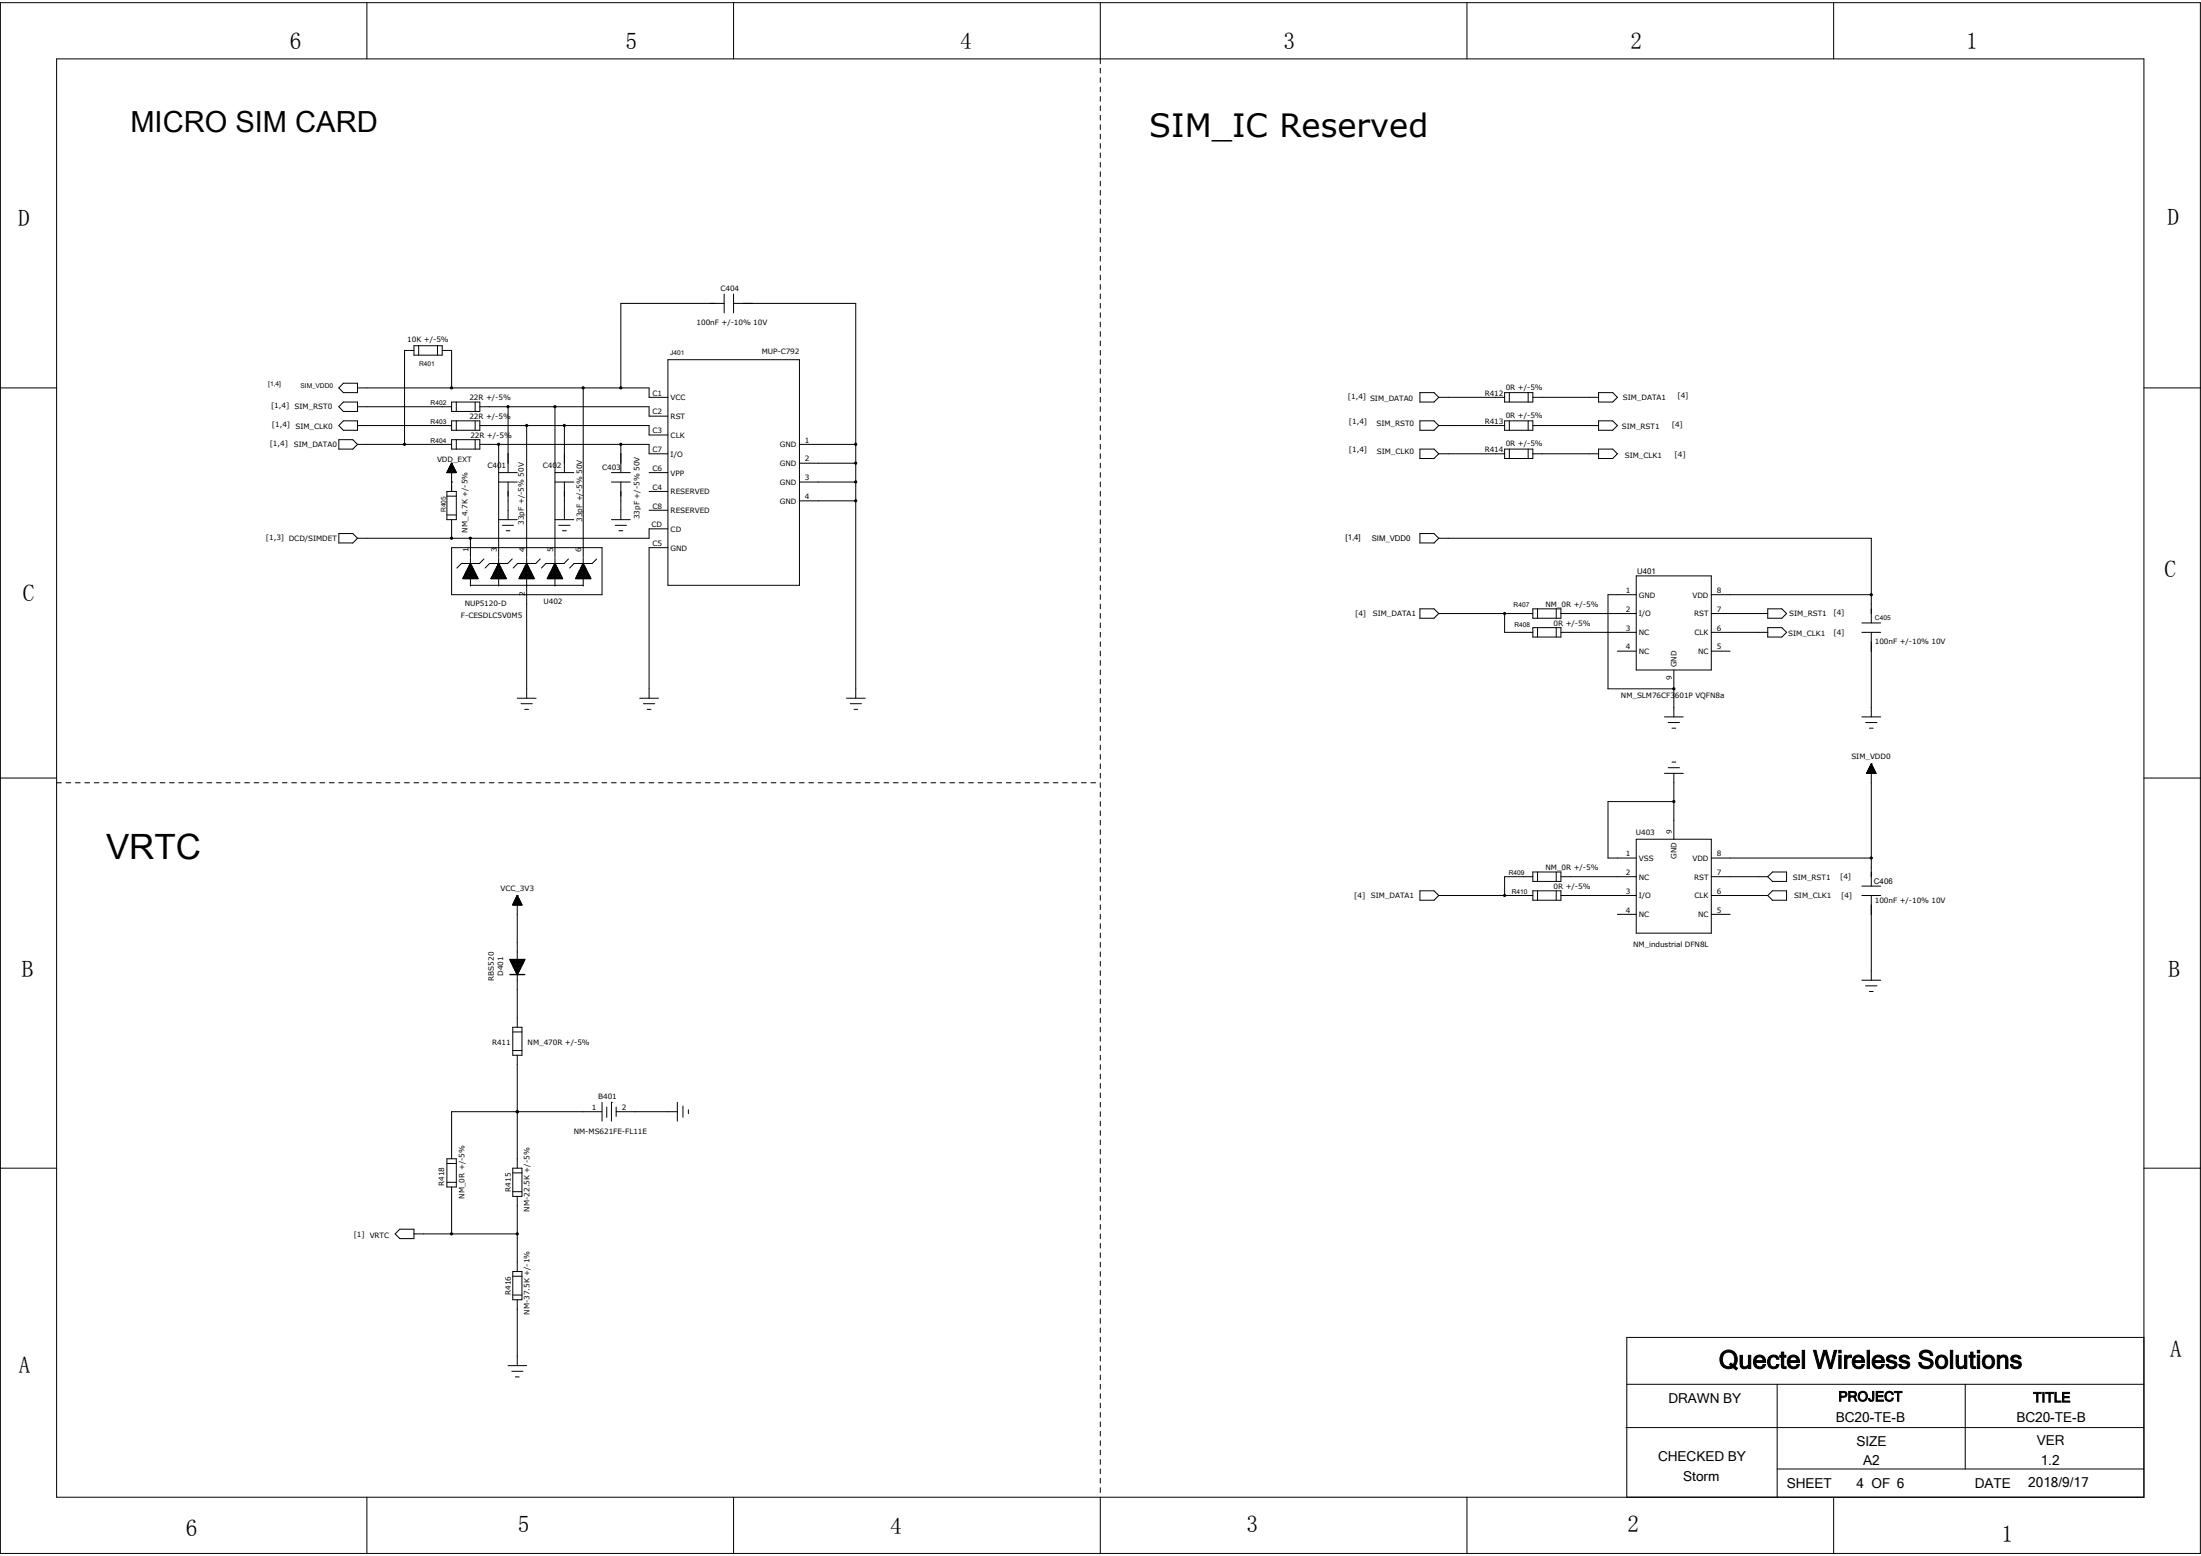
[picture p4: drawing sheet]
<svg xmlns="http://www.w3.org/2000/svg" width="297mm" height="210mm" viewBox="0 0 297 210" stroke-linecap="round" stroke-linejoin="round" font-family="sans-serif">
<g fill="none" stroke="#000" stroke-width=".13">
<path d="M.1 .4h296.8v209.3h-296.8zM7.6 7.9h281.7v194.2h-281.7zM49.5 .4v7.5M99 .4v7.5M148.5 .4v8.2M148.5 9.2v.7M148.5 10.5v.6M148.5 11.8v.6M148.5 13v.7M148.5 14.3v.6M148.5 15.6v.6M148.5 16.8v.7"/>
<path d="M148.5 18.1v.6M148.5 19.4v.6M198 .4v7.5M247.4 .4v7.5M97.7 39.7v2.5M99 39.7v2.5M148.5 20.6v.7M148.5 21.9v.7M148.5 23.2v.6M148.5 24.5v.6M148.5 25.7v.6M148.5 27v.6"/>
<path d="M148.5 28.2v.7M148.5 29.5v.7M148.5 30.8v.6M148.5 32.1v.6M148.5 33.3v.7M148.5 34.6v.6M148.5 35.9v.6M148.5 37.1v.7M148.5 38.4v.6M148.5 39.7v.6M.1 52.4h7.5M45.7 59.3h1.9l.6 .7-.6 .6h-1.9z"/>
<path d="M46.3 54.3h1.9v1.2h-1.9l-.6-.6zM46.3 56.8h1.9v1.3h-1.9l-.6-.7zM46.3 51.7h1.9v1.3h-1.9l-.6-.6zM48.2 52.4h39.4v1.2h2.5M48.2 60h12.7M48.2 54.9h12.7M48.2 57.4h12.7M55.9 46.7h3.8v1.2h-3.8zM55.9 47.3h-1.3v12.7M56.5 46.7v1.2M59 46.7v1.2M59.7 47.3h1.2v5.1"/>
<path d="M60.9 54.3h3.8v1.2h-3.8zM60.9 56.8h3.8v1.3h-3.8zM60.9 59.3h3.8v1.3h-3.8zM61.6 54.3v1.2M61.6 56.8v1.3M61.6 59.3v1.3M64.1 54.3v1.2M64.1 56.8v1.3M64.1 59.3v1.3M64.7 54.9h22.9v1.3h2.5M64.7 57.4h22.9v1.3h2.5M64.7 60h22.9v1.2h2.5"/>
<path d="M67.3 60v15.2M68.6 54.9v8.9M71.1 57.4v17.8M74.9 54.9v20.3M76.2 57.4v6.4M78.7 52.4v22.8M83.8 60v3.8M90.1 48.5h17.8v30.5h-17.8zM97.7 40.9h-13.9v11.5M99 40.9h16.5v53.3M107.9 60h7.6M148.5 40.9v.7"/>
<path d="M148.5 42.2v.7M148.5 43.5v.6M148.5 44.8v.6M148.5 46v.7M148.5 47.3v.6M148.5 48.5v.7M148.5 49.8v.7M148.5 51.1v.6M148.5 52.4v.6M148.5 53.6v.7M148.5 54.9v.6M148.5 56.2v.6"/>
<path d="M148.5 57.4v.7M148.5 58.7v.6M148.5 60v.6M191.6 53h1.9l.6 .6-.6 .7h-1.9zM191.6 56.8h1.9l.6 .6-.6 .7h-1.9zM194.1 53.6h8.9M194.1 57.4h8.9M203 53h3.8v1.3h-3.8zM203 56.8h3.8v1.3h-3.8zM203.7 53v1.3M203.7 56.8v1.3M206.2 53v1.3"/>
<path d="M206.2 56.8v1.3M206.8 53.6h8.9M206.8 57.4h8.9M215.7 53h1.9l.6 .6-.6 .7h-1.9zM215.7 56.8h1.9l.6 .6-.6 .7h-1.9zM289.3 52.4h7.6M45.7 72h1.9l.6 .6-.6 .7h-1.9zM60.3 66.3h1.3v3.8h-1.3zM60.3 69.5h1.3M60.3 67h1.3M60.3 63.7v.1M60.3 63.7l1.2 .1"/>
<path d="M60.4 63.7h1.1M60.4 63.6h1.1v.2M60.4 63.5h1v.3M60.4 63.5v.3M60.5 63.5h.9M60.5 63.8v-.4h.9v.4M60.5 63.4h.9M60.5 63.3h.8v.5M60.5 63.3v.5M60.6 63.3h.7M60.6 63.2h.7v.6M60.6 63.2v.6"/>
<path d="M60.6 63.2h.7M60.6 63.1h.6v.7M60.6 63.1v.7M60.7 63.1h.5M60.7 63h.5v.8M60.7 63v.8M60.7 63h.5M60.7 62.9h.4v.9M60.7 62.9v.9M60.8 62.9h.3M60.8 62.8h.3v1M60.8 62.8v1"/>
<path d="M60.8 62.8h.3M60.8 62.7h.2v1.1M60.8 62.7v1.1M60.9 62.7h.1M60.9 62.6h.1v1.2M60.9 62.5h.1M60.9 65.1h.1M60.9 73.9h20.3v6.4h-20.3zM60.9 62.5l.7 1.3h-1.3M60.9 62.5v3.8M60.9 70.1v2.5M60.9 62.5l-.6 1.3"/>
<path d="M61 62.6l-.1 1.2M61.5 63.6h-1.1v.2M63.5 72.6h.1M63.5 79h15.2M63.5 72.6v2.6M63.5 75.3v.8M63.5 78.1v1M65.3 75.4l-.6 .7h-2.4l-.7 .6M67.3 63.8h2.5M67.3 65.1h2.5M67.3 75.3v.8M67.3 78.1v1"/>
<path d="M67.3 70.1h2.5M67.8 70.9h1.5M68.3 71.6h.5M68.6 65.1v5M69.1 75.4l-.6 .7h-2.4l-.6 .6M71.1 75.3v.8M71.1 78.1v16.1M72.9 75.4l-.6 .7h-2.5l-.6 .6M74.9 63.8h2.5M74.9 65.1h2.5M74.9 75.3v.8M74.9 78.1v1"/>
<path d="M74.9 70.1h2.5M75.4 70.9h1.5M75.9 71.6h.5M76.2 65.1v5M76.7 75.4l-.6 .7h-2.4l-.6 .6M78.7 75.3v.8M78.7 78.1v1M80.5 75.4l-.6 .7h-2.4l-.6 .6M82.5 63.8h2.5M82.5 65.1h2.5M82.5 70.1h2.5M83 70.9h1.5"/>
<path d="M83.5 71.6h.5M83.8 65.1v5M87.6 63.8h2.5M87.6 66.3h2.5M87.6 68.9h2.5M90.1 73.9h-2.5v20.3M90.1 71.4h-2.5v1.2h-39.4M107.9 67.6h7.6M107.9 62.5h7.6M107.9 65.1h7.6M148.5 61.2v.7M148.5 62.5v.7"/>
<path d="M148.5 63.8v.6M148.5 65.1v.6M148.5 66.3v.7M148.5 67.6v.6M148.5 68.9v.6M148.5 70.1v.7M148.5 71.4v.6M148.5 72.6v.7M148.5 73.9v.6M148.5 75.2v.6M148.5 76.5v.6M148.5 77.7v.7"/>
<path d="M148.5 79v.6M191.6 60.6h1.9l.6 .6-.6 .7h-1.9zM191.6 72h1.9l.6 .6-.6 .7h-1.9zM194.1 72.6h58.4v11.5M194.1 61.2h8.9M203 60.6h3.8v1.3h-3.8zM203.7 60.6v1.3M206.2 60.6v1.3M206.8 61.2h8.9M215.7 60.6h1.9l.6 .6-.6 .7h-1.9zM220.8 77.7h10.1v12.7h-10.1zM69.8 94.2h2.5"/>
<path d="M70.3 95h1.5M70.8 95.7h.5M86.3 94.2h2.6M86.8 95h1.5M87.3 95.7h.5M114.2 94.2h2.5M114.7 95h1.5M115.2 95.7h.5M148.5 80.3v.6M148.5 81.5v.7M148.5 82.8v.6M148.5 84.1v.6"/>
<path d="M148.5 85.3v.7M148.5 86.6v.6M148.5 87.9v.6M148.5 89.2v.6M148.5 90.4v.7M148.5 91.7v.6M148.5 93v.6M148.5 94.2v.6M148.5 95.5v.6M148.5 96.8v.6M148.5 98v.7M148.5 99.3v.6"/>
<path d="M191.6 82.2h1.9l.6 .6-.6 .6h-1.9zM194.1 82.8h12.7M203 82.8v2.5h3.8M206.8 82.2h3.8v1.2h-3.8zM206.8 84.7h3.8v1.3h-3.8zM207.5 82.2v1.2M207.5 84.7v1.3M210 82.2v1.2M210 84.7v1.3M210.6 82.8h10.2M210.6 85.3h10.2M218.2 87.9h2.6"/>
<path d="M220.8 80.3h-3.8v12.7h8.9M224.6 96.8h2.5M225.1 97.5h1.5M225.6 98.3h.5M225.9 93h.1M225.9 90.4v6.4M230.9 80.3h21.6M230.9 82.8h7.6M230.9 85.3h7.6M230.9 87.9h2.6M238.5 84.7h1.9l.7 .6-.7 .7h-1.9zM238.5 82.2h1.9l.7 .6-.7 .6h-1.9z"/>
<path d="M251.2 85.3h2.6M251.2 84.1h2.6M251.2 96.8h2.6M251.7 97.5h1.6M252.3 98.3h.5M252.5 85.3v11.5M.1 105h7.5M7.6 105.6h.7M8.9 105.6h.6M10.2 105.6h.6M11.5 105.6h.6M12.7 105.6h.7"/>
<path d="M14 105.6h.6M15.3 105.6h.6M16.5 105.6h.7M17.8 105.6h.6M19.1 105.6h.6M20.3 105.6h.7M21.6 105.6h.6M22.9 105.6h.6M24.1 105.6h.7M25.4 105.6h.6M26.7 105.6h.6M27.9 105.6h.7"/>
<path d="M29.2 105.6h.6M30.5 105.6h.6M31.7 105.6h.7M33 105.6h.7M34.3 105.6h.6M35.6 105.6h.6M36.8 105.6h.7M38.1 105.6h.6M39.4 105.6h.6M40.6 105.6h.7M41.9 105.6h.6M43.2 105.6h.6"/>
<path d="M44.4 105.6h.7M45.7 105.6h.6M47 105.6h.6M48.2 105.6h.7M49.5 105.6h.6M50.8 105.6h.6M52 105.6h.7M53.3 105.6h.7M54.6 105.6h.6M55.9 105.6h.6M57.1 105.6h.7M58.4 105.6h.6"/>
<path d="M59.7 105.6h.6M60.9 105.6h.7M62.2 105.6h.6M63.5 105.6h.6M64.7 105.6h.7M66 105.6h.7M67.3 105.6h.6M68.6 105.6h.6M69.8 105.6h.6M71.1 105.6h.6M72.3 105.6h.7M73.6 105.6h.7"/>
<path d="M74.9 105.6h.6M76.2 105.6h.6M77.4 105.6h.7M78.7 105.6h.6M80 105.6h.6M81.2 105.6h.7M82.5 105.6h.6M83.8 105.6h.6M85 105.6h.7M86.3 105.6h.7M87.6 105.6h.6M88.9 105.6h.6"/>
<path d="M90.1 105.6h.7M91.4 105.6h.6M92.6 105.6h.7M93.9 105.6h.6M95.2 105.6h.6M96.4 105.6h.7M97.7 105.6h.7M99 105.6h.6M100.3 105.6h.6M101.5 105.6h.7M102.8 105.6h.6M104.1 105.6h.6"/>
<path d="M105.3 105.6h.7M106.6 105.6h.6M107.9 105.6h.6M109.1 105.6h.7M110.4 105.6h.7M111.7 105.6h.6M113 105.6h.6M114.2 105.6h.7M115.5 105.6h.6M116.7 105.6h.7M118 105.6h.6M119.3 105.6h.6"/>
<path d="M120.6 105.6h.6M121.8 105.6h.7M123.1 105.6h.6M124.4 105.6h.6M125.6 105.6h.7M126.9 105.6h.6M128.2 105.6h.6M129.4 105.6h.7M130.7 105.6h.6M132 105.6h.6M133.3 105.6h.6M134.5 105.6h.7"/>
<path d="M135.8 105.6h.6M137.1 105.6h.6M138.3 105.6h.6M139.6 105.6h.6M140.9 105.6h.6M142.1 105.6h.7M143.4 105.6h.6M144.7 105.6h.6M145.9 105.6h.7M147.2 105.6h.6M148.5 100.6v.6M148.5 101.8v.7"/>
<path d="M148.5 103.1v.6M148.5 104.4v.6M148.5 105.6v.7M148.5 106.9v.6M148.5 108.2v.6M148.5 109.5v.6M148.5 110.7v.7M148.5 112v.6M148.5 113.3v.6M148.5 114.5v.7M148.5 115.8v.6M148.5 117.1v.6"/>
<path d="M148.5 118.3v.7M148.5 119.6v.6M206.8 118.3h-3.8v2.6M206.8 117.7h3.8v1.3h-3.8zM207.5 117.7v1.3M210 117.7v1.3M210.6 118.3h10.2M220.8 113.3h10.1v12.6h-10.1zM224.6 104.4h2.5M225.1 103.6h1.5M225.6 102.8h.5M225.9 104.4v8.9"/>
<path d="M225.9 108.2h-8.9v7.6h3.8M230.9 118.3h7.6M230.9 115.8h21.6M239.2 117.7h1.9v1.3h-1.9l-.7-.7zM251.2 119.6h2.6M251.9 104.4h1.2M251.9 104.3h1.2M252 104.2h1.1v.2M252 104.2v.2M252 104.2h1M252 104.4v-.3h1v.3M252 104.1h1"/>
<path d="M252.1 104.4v-.4h.9v.4M252.1 104h.8M252.1 103.9h.8v.5M252.1 103.9v.5M252.1 103.9h.8M252.2 104.4v-.6h.7v.6M252.2 103.8h.6M252.2 103.7h.6v.7M252.2 103.7v.7M252.2 103.7h.6M252.3 103.6h.5v.8M252.3 103.6v.8"/>
<path d="M252.3 103.6h.4M252.3 103.5h.4v.9M252.3 103.5v.9M252.3 103.5h.4M252.4 103.4h.3v1M252.4 103.3h.2v1.1M252.4 103.3v1.1M252.4 103.3h.2M252.5 103.2h.1v1.2M252.5 103.1h.1M252.5 103.1v16.5M252.5 103.1l.6 1.3h-1.2z"/>
<path d="M252.5 103.2v1.2M252.6 103.4h-.2v1M289.3 105h7.6M69.2 138.6h1.2v3.8h-1.2zM69.2 139.3h1.2M69.2 122.1h1.2M69.2 122v.1M69.2 122h1.2M69.2 122h1.2v.1M69.3 121.9h1M69.3 121.9h1v.2M69.3 121.8v.3"/>
<path d="M69.3 121.8h1M69.3 121.8h1v.3M69.4 121.7h.8M69.4 121.7h.8v.4M69.4 121.6v.5M69.4 121.6h.8M69.4 121.6h.8v.5M69.4 121.5v.6M69.5 121.5h.6M69.5 121.5h.6v.6M69.5 121.4v.7M69.5 121.4h.6"/>
<path d="M69.5 121.4h.6v.7M69.5 121.3v.8M69.6 121.3h.4M69.6 121.3h.4v.8M69.6 121.2v.9M69.6 121.2h.4M69.6 121.2h.4v.9M69.7 121.1h.2v1M69.7 121v1.1M69.7 121h.2M69.8 121v1.1M69.8 120.9h.1"/>
<path d="M69.8 120.9v8.6M69.8 131.5v7.1M69.8 120.9l.6 1.2h-1.2zM69.8 120.9v1.2M69.9 121.1h-.2l-.1 1M148.5 120.9v.6M148.5 122.1v.7M148.5 123.4v.6M148.5 124.7v.6M148.5 125.9v.7M148.5 127.2v.6M148.5 128.5v.6"/>
<path d="M148.5 129.8v.6M148.5 131v.7M148.5 132.3v.6M148.5 133.6v.6M148.5 134.8v.7M148.5 136.1v.6M148.5 137.4v.6M148.5 138.6v.7M148.5 139.9v.6M191.6 120.2h1.9l.6 .7-.6 .6h-1.9zM194.1 120.9h12.7M206.8 120.2h3.8v1.3h-3.8z"/>
<path d="M207.5 120.2v1.3M210 120.2v1.3M210.6 120.9h10.2M218.2 123.4h2.6M230.9 120.9h7.6M230.9 123.4h2.6M239.2 120.2h1.9v1.3h-1.9l-.7-.6zM251.2 120.9h2.6M251.2 132.3h2.6M251.7 133.1h1.6M252.3 133.8h.5M252.5 120.9v11.4"/>
<path d="M.1 157.7h7.5M60.3 156.4h1.3v3.8h-1.3zM60.3 159.6h1.3M60.3 157h1.3M69.2 157.7h1.2v3.8h-1.2zM69.2 141.8h1.2M69.2 158.3h1.2M69.8 150h.1M69.8 142.4v15.3M81.2 150h-20.3v6.4M81.2 148.8v2.5M81.9 149.4v1.4"/>
<path d="M82.5 148.8h.1M82.5 148.8v2.5M83.1 149.4v1.3M83.1 150h8.3M91.4 148.8v2.5M92.2 149.3v1.5M92.9 149.8v.5M148.5 141.1v.7M148.5 142.4v.7M148.5 143.7v.6M148.5 145v.6M148.5 146.2v.7"/>
<path d="M148.5 147.5v.6M148.5 148.8v.6M148.5 150v.7M148.5 151.3v.6M148.5 152.6v.6M148.5 153.8v.7M148.5 155.1v.7M148.5 156.4v.6M148.5 157.7v.6M148.5 158.9v.7M289.3 157.7h7.6M53.3 166.5l.7-.6h1.9v1.3h-1.9z"/>
<path d="M55.9 166.5h13.9M60.9 160.2v6.3M69.2 171.6h1.2v3.8h-1.2zM69.2 160.8h1.2M69.2 174.8h1.2M69.2 172.2h1.2M69.8 161.5v10.1M69.8 175.4v8.9M148.5 160.2v.6M148.5 161.5v.6M148.5 162.7v.7M148.5 164v.6"/>
<path d="M148.5 165.3v.6M148.5 166.5v.7M148.5 167.8v.6M148.5 169.1v.6M148.5 170.3v.7M148.5 171.6v.6M148.5 172.9v.6M148.5 174.1v.7M148.5 175.4v.7M148.5 176.7v.6M148.5 178v.6M148.5 179.2v.7"/>
<path d="M68.6 184.3h2.5M69.1 185.1h1.5M69.5 185.8h.6M148.5 180.5v.6M148.5 181.8v.6M148.5 183v.7M148.5 184.3v.6M148.5 185.6v.6M148.5 186.8v.7M148.5 188.1v.6M148.5 189.4v.6M148.5 190.6v.7"/>
<path d="M148.5 191.9v.6M148.5 193.2v.6M148.5 194.4v.7M148.5 195.7v.7M148.5 197v.6M148.5 198.3v.6M148.5 199.5v.7M219.4 192.7h69.9M219.5 186.8h69.8M239.8 186.8v15.3M239.8 198.3h49.5M265.2 186.8v11.5"/>
<path d="M289.3 180.5h-69.8v21.6M49.5 202.1v7.6M99 202.1v7.6M148.5 200.8v.6M148.5 202.1v7.6M198 202.1v7.6M247.4 202.1v7.6"/>
</g>
<g fill="none" stroke="#000" stroke-width=".18">
<path d="M62.5 78.1h2M62.6 77.9h1.8M62.6 77.9v.2M62.7 77.7h1.6M62.7 77.5h1.5M62.7 77.5v.6M62.8 77.3h1.3M62.9 77.2h1.1M62.9 77.1v1M63 77h.9M63.1 76.8h.8M63.1 76.8v1.3"/>
<path d="M63.2 76.6h.6M63.3 76.5h.4M63.3 76.4v1.7M63.4 76.3h.2M63.4 76.1h.1M63.4 76.1v2M63.5 76.1l1 2h-2zM63.6 76.4v1.7M63.8 76.7v1.4M64 77.1v1M64.2 77.4v.7M64.3 77.8v.3"/>
<path d="M66.3 78.1h2M66.3 78v.1M66.4 77.9h1.8M66.5 77.7h1.6M66.5 77.6v.5M66.5 77.5h1.5M66.7 77.3h1.2M66.7 77.3v.8M66.7 77.2h1.1M66.8 77h.9M66.8 76.9v1.2M66.9 76.8h.8"/>
<path d="M67 76.6h.6M67 76.6v1.5M67.1 76.5h.4M67.2 76.3h.2M67.2 76.2v1.9M67.3 76.1h.1M67.3 76.1l1 2h-2zM67.4 76.2v1.9M67.5 76.6v1.5M67.7 76.9v1.2M67.9 77.3v.8M68.1 77.6v.5"/>
<path d="M68.3 78v.1M70.1 78.1h2M70.2 77.9h1.8M70.2 77.8v.3M70.3 77.7h1.6M70.3 77.5h1.5M70.4 77.4v.7M70.4 77.3h1.3M70.5 77.2h1.1M70.5 77.1v1M70.6 77h.9M70.7 76.8h.7"/>
<path d="M70.7 76.7v1.4M70.8 76.6h.6M70.9 76.5h.4M70.9 76.4v1.7M71 76.3h.2M71 76.1h.1M71.1 76.1l1 2h-2zM71.1 76.1v2M71.2 76.4v1.7M71.4 76.8v1.3M71.6 77.1v1M71.8 77.5v.6"/>
<path d="M72 77.8v.3M73.9 78.1h2M73.9 78v.1M74 77.9h1.8M74.1 77.7h1.6v.4M74.1 77.6v.5M74.1 77.5h1.5M74.3 77.3h1.2M74.3 77.2v.9M74.3 77.2h1.1M74.4 77h.9M74.5 76.9v1.2"/>
<path d="M74.5 76.8h.8M74.6 76.6h.6M74.6 76.5v1.6M74.7 76.5h.4M74.8 76.3h.2M74.8 76.2v1.9M74.9 76.1h.1M74.9 76.1l1 2h-2zM75 76.3v1.8M75.2 76.6v1.5M75.3 77v1.1M75.5 77.3v.8"/>
<path d="M75.9 78v.1M77.7 78.1h2M77.8 77.9h1.8v.2M77.8 77.8v.3M77.9 77.7h1.6M78 77.5h1.4v.6M78 77.4v.7M78.1 77.3h1.2M78.1 77.2h1.1v.9M78.2 77v1.1M78.2 77h1M78.3 76.8h.8v1.3"/>
<path d="M78.4 76.7v1.4M78.4 76.6h.6M78.5 76.5h.4v1.6M78.5 76.3v1.8M78.6 76.3h.2M78.7 76.1v2M78.7 76.1l1 2h-2zM68.8 129.5h2l-1 2zM68.8 131.5h2M68.8 129.6h2M68.9 129.8h1.8M69 129.5v.3"/>
<path d="M69 129.9h1.6M69.1 130.1h1.4M69.1 129.5v.7M69.2 130.3h1.2M69.3 130.5h1M69.3 129.5v1.1M69.3 130.6h1M69.4 130.8h.8M69.5 129.5v1.4M69.5 131h.6M69.6 131.2h.4M69.6 129.5v1.8"/>
<path d="M69.7 131.3h.2M69.8 131.5h.1M69.8 129.5v2M70 129.5v1.6M70.2 129.5v1.3M70.4 129.5v.9M70.5 129.5v.6M70.7 129.5v.2"/>
</g>
<g fill="#000" stroke="#000" stroke-width=".13">
<circle cx="54.6" cy="60" r=".15"/>
<circle cx="60.9" cy="52.3" r=".15"/>
<circle cx="67.3" cy="60" r=".15"/>
<circle cx="68.5" cy="54.9" r=".15"/>
<circle cx="71.1" cy="57.4" r=".15"/>
<circle cx="74.9" cy="54.9" r=".15"/>
<circle cx="76.1" cy="57.4" r=".15"/>
<circle cx="78.7" cy="52.3" r=".15"/>
<circle cx="83.8" cy="60" r=".15"/>
<circle cx="83.8" cy="52.3" r=".15"/>
<circle cx="115.5" cy="60" r=".15"/>
<circle cx="60.9" cy="72.6" r=".15"/>
<circle cx="63.5" cy="72.6" r=".15"/>
<circle cx="115.5" cy="67.6" r=".15"/>
<circle cx="115.5" cy="62.5" r=".15"/>
<circle cx="115.5" cy="65" r=".15"/>
<circle cx="203" cy="82.8" r=".15"/>
<circle cx="225.9" cy="93" r=".15"/>
<circle cx="252.5" cy="80.3" r=".15"/>
<circle cx="225.9" cy="108.2" r=".15"/>
<circle cx="252.5" cy="115.8" r=".15"/>
<circle cx="203" cy="120.8" r=".15"/>
<circle cx="69.8" cy="150" r=".15"/>
<circle cx="60.9" cy="166.5" r=".15"/>
<circle cx="69.8" cy="166.5" r=".15"/>
</g>
<text font-size="4.7" x="14.3" y="115.9">VRTC</text>
<text font-size="4.3" x="155.1" y="18.5">SIM_IC Reserved</text>
<text font-size="3.9" x="17.6" y="17.8">MICRO SIM CARD</text>
<text font-size="3.4" x="231.9" y="184.7">Quectel Wireless Solutions</text>
<g font-size="3.2">
<text x="39.1" y="6.7">6</text>
<text x="84.4" y="6.7">5</text>
<text x="129.6" y="6.7">4</text>
<text x="173.2" y="6.7">3</text>
<text x="220" y="6.7">2</text>
<text x="265.3" y="6.7">1</text>
<text x="2.4" y="30.5">D</text>
<text x="292.5" y="30.4">D</text>
<text x="292.1" y="77.9">C</text>
<text x="3.1" y="81.2">C</text>
<text x="2.9" y="131.9">B</text>
<text x="292.6" y="131.9">B</text>
<text x="2.6" y="185.3">A</text>
<text x="292.9" y="183.2">A</text>
<text x="25.1" y="207.3">6</text>
<text x="69.9" y="206.8">5</text>
<text x="120.1" y="207.1">4</text>
<text x="168.2" y="206.8">3</text>
<text x="219.6" y="206.8">2</text>
<text x="270.1" y="208.1">1</text>
</g>
<g font-size="1.8">
<text x="225.1" y="189.4">DRAWN BY</text>
<text x="247.7" y="191.9">BC20-TE-B</text>
<text x="248.1" y="189.1">PROJECT</text>
<text x="272.1" y="191.9">BC20-TE-B</text>
<text x="274.4" y="189.2">TITLE</text>
<text x="223.7" y="197.1">CHECKED BY</text>
<text x="250.5" y="195.2">SIZE</text>
<text x="251.4" y="197.7">A2</text>
<text x="274.9" y="195">VER</text>
<text x="275.4" y="197.7">1.2</text>
<text x="227.1" y="199.9">Storm</text>
<text x="241.1" y="200.8">SHEET</text>
<text x="250.5" y="200.8">4 OF 6</text>
<text x="266.5" y="200.8">DATE</text>
<text x="273.7" y="200.7">2018/9/17</text>
</g>
<g font-size="1.1">
<text x="181.6" y="72.9">[1,4]</text>
<text x="185.1" y="73">SIM_VDD0</text>
<text x="220.9" y="77.5">U401</text>
<text x="252.9" y="119.3">C406</text>
</g>
<g font-size="1">
<text x="97.2" y="39.3">C404</text>
<text x="55" y="46.2">10K +/-5%</text>
<text x="94" y="43.9">100nF +/-10% 10V</text>
<text x="102.8" y="47.8">MUP-C792</text>
<text x="88.1" y="53.4">C1</text>
<text x="181.9" y="53.9">[1,4]</text>
<text x="200.4" y="53.4">R412</text>
<text x="203.2" y="52.6">0R +/-5%</text>
<text x="226.4" y="53.8">[4]</text>
<text x="36.6" y="55">[1,4]</text>
<text x="36.7" y="57.7">[1,4]</text>
<text x="39.7" y="55.2">SIM_RST0</text>
<text x="39.9" y="57.8">SIM_CLK0</text>
<text x="63.3" y="54">22R +/-5%</text>
<text x="63.3" y="56.6">22R +/-5%</text>
<text x="63.5" y="59.1">22R +/-5%</text>
<text x="88.1" y="55.9">C2</text>
<text x="88.1" y="58.5">C3</text>
<text x="90.5" y="56.6">RST</text>
<text x="90.5" y="54">VCC</text>
<text x="90.5" y="59.1">CLK</text>
<text x="108.6" y="59.7">1</text>
<text x="182" y="57.2">[1,4]</text>
<text x="184.9" y="54.2">SIM_DATA0</text>
<text x="185.7" y="57.5">SIM_RST0</text>
<text x="200.4" y="57.2">R413</text>
<text x="203.2" y="56.4">0R +/-5%</text>
<text x="218.9" y="57.8">SIM_RST1</text>
<text x="219" y="54">SIM_DATA1</text>
<text x="225.6" y="57.7">[4]</text>
<text x="36.4" y="60.2">[1,4]</text>
<text x="39.6" y="60.4">SIM_DATA0</text>
<text x="59" y="62.4">VDD_EXT</text>
<text x="65.8" y="63.1">C401</text>
<text x="73.2" y="63.1">C402</text>
<text x="81.2" y="63.4">C403</text>
<text x="88.1" y="63.6">C6</text>
<text x="88.1" y="61">C7</text>
<text x="90.5" y="64.2">VPP</text>
<text x="90.5" y="61.6">I/O</text>
<text x="105.2" y="60.4">GND</text>
<text x="105.2" y="62.9">GND</text>
<text x="105.2" y="65.4">GND</text>
<text x="108.6" y="62.3">2</text>
<text x="108.6" y="64.8">3</text>
<text x="182" y="61">[1,4]</text>
<text x="185.8" y="61.3">SIM_CLK0</text>
<text x="200.4" y="61">R414</text>
<text x="203.2" y="60.2">0R +/-5%</text>
<text x="219.2" y="61.8">SIM_CLK1</text>
<text x="226" y="61.6">[4]</text>
<text x="63.1" y="71.9" transform="rotate(-90 63.1 71.9)">NM_4.7K +/-5%</text>
<text x="70.7" y="70.8" transform="rotate(-90 70.7 70.8)">33pF +/-5% 50V</text>
<text x="78.6" y="70.4" transform="rotate(-90 78.6 70.4)">33pF +/-5% 50V</text>
<text x="86.3" y="70.1" transform="rotate(-90 86.3 70.1)">33pF +/-5% 50V</text>
<text x="87.9" y="71.2">CD</text>
<text x="88.1" y="66.1">C4</text>
<text x="88.1" y="68.6">C8</text>
<text x="90.5" y="66.7">RESERVED</text>
<text x="90.5" y="69.3">RESERVED</text>
<text x="90.5" y="71.8">CD</text>
<text x="105.2" y="68">GND</text>
<text x="108.6" y="67.4">4</text>
<text x="35.9" y="72.9">[1,3] DCD/SIMDET</text>
<text x="63.2" y="74.4" transform="rotate(-90 63.2 74.4)">1</text>
<text x="67" y="74.4" transform="rotate(-90 67 74.4)">3</text>
<text x="70.8" y="74.4" transform="rotate(-90 70.8 74.4)">4</text>
<text x="74.6" y="74.4" transform="rotate(-90 74.6 74.4)">5</text>
<text x="78.4" y="74.4" transform="rotate(-90 78.4 74.4)">6</text>
<text x="88.1" y="73.7">C5</text>
<text x="90.5" y="74.3">GND</text>
<text x="62.2" y="83.4">F-CESDLC5V0M5</text>
<text x="62.7" y="81.8">NUP5120-D</text>
<text x="70.8" y="80.4" transform="rotate(-90 70.8 80.4)">2</text>
<text x="73.3" y="81.6">U402</text>
<text x="182.9" y="83.2">[4]</text>
<text x="185.2" y="83.2">SIM_DATA1</text>
<text x="208.6" y="81.9">NM_0R +/-5%</text>
<text x="219.4" y="80">1</text>
<text x="219.4" y="82.6">2</text>
<text x="221.1" y="80.7">GND</text>
<text x="221.1" y="83.2">I/O</text>
<text x="228.4" y="80.7">VDD</text>
<text x="228.6" y="83.2">RST</text>
<text x="231.7" y="80">8</text>
<text x="231.7" y="82.6">7</text>
<text x="241.4" y="83.2">SIM_RST1</text>
<text x="247.4" y="83.1">[4]</text>
<text x="209.6" y="84.5">0R +/-5%</text>
<text x="219.4" y="85.1">3</text>
<text x="219.4" y="87.6">4</text>
<text x="221.1" y="85.7">NC</text>
<text x="221.1" y="88.3">NC</text>
<text x="228.6" y="85.7">CLK</text>
<text x="229.1" y="88.3">NC</text>
<text x="231.7" y="85.1">6</text>
<text x="231.7" y="87.6">5</text>
<text x="241.3" y="85.9">SIM_CLK1</text>
<text x="247.4" y="85.7">[4]</text>
<text x="253" y="86.9">100nF +/-10% 10V</text>
<text x="218.7" y="94.2">NM_SLM76CF3601P VQFN8a</text>
<text x="225.6" y="91.8" transform="rotate(-90 225.6 91.8)">9</text>
<text x="226.2" y="90.1" transform="rotate(-90 226.2 90.1)">GND</text>
<text x="249.8" y="102.5">SIM_VDD0</text>
<text x="220.8" y="112.6">U403</text>
<text x="225.6" y="112.5" transform="rotate(-90 225.6 112.5)">9</text>
<text x="208.6" y="117.5">NM_0R +/-5%</text>
<text x="209.6" y="120">0R +/-5%</text>
<text x="219.4" y="118.1">2</text>
<text x="219.4" y="115.6">1</text>
<text x="221.1" y="118.7">NC</text>
<text x="221.1" y="116.2">VSS</text>
<text x="226.2" y="115.9" transform="rotate(-90 226.2 115.9)">GND</text>
<text x="228.4" y="116.2">VDD</text>
<text x="228.6" y="118.7">RST</text>
<text x="231.7" y="115.6">8</text>
<text x="231.7" y="118.1">7</text>
<text x="241.9" y="118.7">SIM_RST1</text>
<text x="248.3" y="118.6">[4]</text>
<text x="67.5" y="120.2">VCC_3V3</text>
<text x="182.7" y="121.2">[4]</text>
<text x="185" y="121.2">SIM_DATA1</text>
<text x="219.4" y="120.6">3</text>
<text x="219.4" y="123.2">4</text>
<text x="221.1" y="121.2">I/O</text>
<text x="221.1" y="123.8">NC</text>
<text x="228.6" y="121.2">CLK</text>
<text x="229.1" y="123.8">NC</text>
<text x="231.7" y="123.2">5</text>
<text x="231.7" y="120.6">6</text>
<text x="242.1" y="121.2">SIM_CLK1</text>
<text x="248.4" y="121.2">[4]</text>
<text x="253" y="121.9">100nF +/-10% 10V</text>
<text x="67.9" y="131.7" transform="rotate(-90 67.9 131.7)">D401</text>
<text x="220.4" y="127.8">NM_industrial DFN8L</text>
<text x="66.6" y="132.4" transform="rotate(-90 66.6 132.4)">RBS520</text>
<text x="66.4" y="141">R411</text>
<text x="71.2" y="141">NM_470R +/-5%</text>
<text x="79.9" y="149.8">1</text>
<text x="80.7" y="148.3">B401</text>
<text x="83.9" y="149.8">2</text>
<text x="77.4" y="153.1">NM-MS621FE-FL11E</text>
<text x="59.9" y="160.1" transform="rotate(-90 59.9 160.1)">R418</text>
<text x="62.7" y="161.8" transform="rotate(-90 62.7 161.8)">NM_0R +/-5%</text>
<text x="68.9" y="160.9" transform="rotate(-90 68.9 160.9)">R415</text>
<text x="47.7" y="166.9">[1] VRTC</text>
<text x="71.4" y="163.5" transform="rotate(-90 71.4 163.5)">NM-22.5K +/-5%</text>
<text x="68.9" y="174.8" transform="rotate(-90 68.9 174.8)">R416</text>
<text x="71.4" y="177.5" transform="rotate(-90 71.4 177.5)">NM-37.5K +/-1%</text>
</g>
<g font-size=".9">
<text x="90.4" y="47.9">J401</text>
<text x="36.2" y="52.1">[1,4]</text>
<text x="40.6" y="52.4">SIM_VDD0</text>
<text x="56.6" y="49.4">R401</text>
<text x="58.1" y="54.7">R402</text>
<text x="58.1" y="57.3">R403</text>
<text x="58.1" y="59.8">R404</text>
<text x="60.2" y="69.1" transform="rotate(-90 60.2 69.1)">R405</text>
<text x="204.2" y="81.9">R407</text>
<text x="253" y="83.7">C405</text>
<text x="204.4" y="84.6">R408</text>
<text x="203.6" y="118.1">R409</text>
<text x="204" y="120.7">R410</text>
</g>
</svg>
